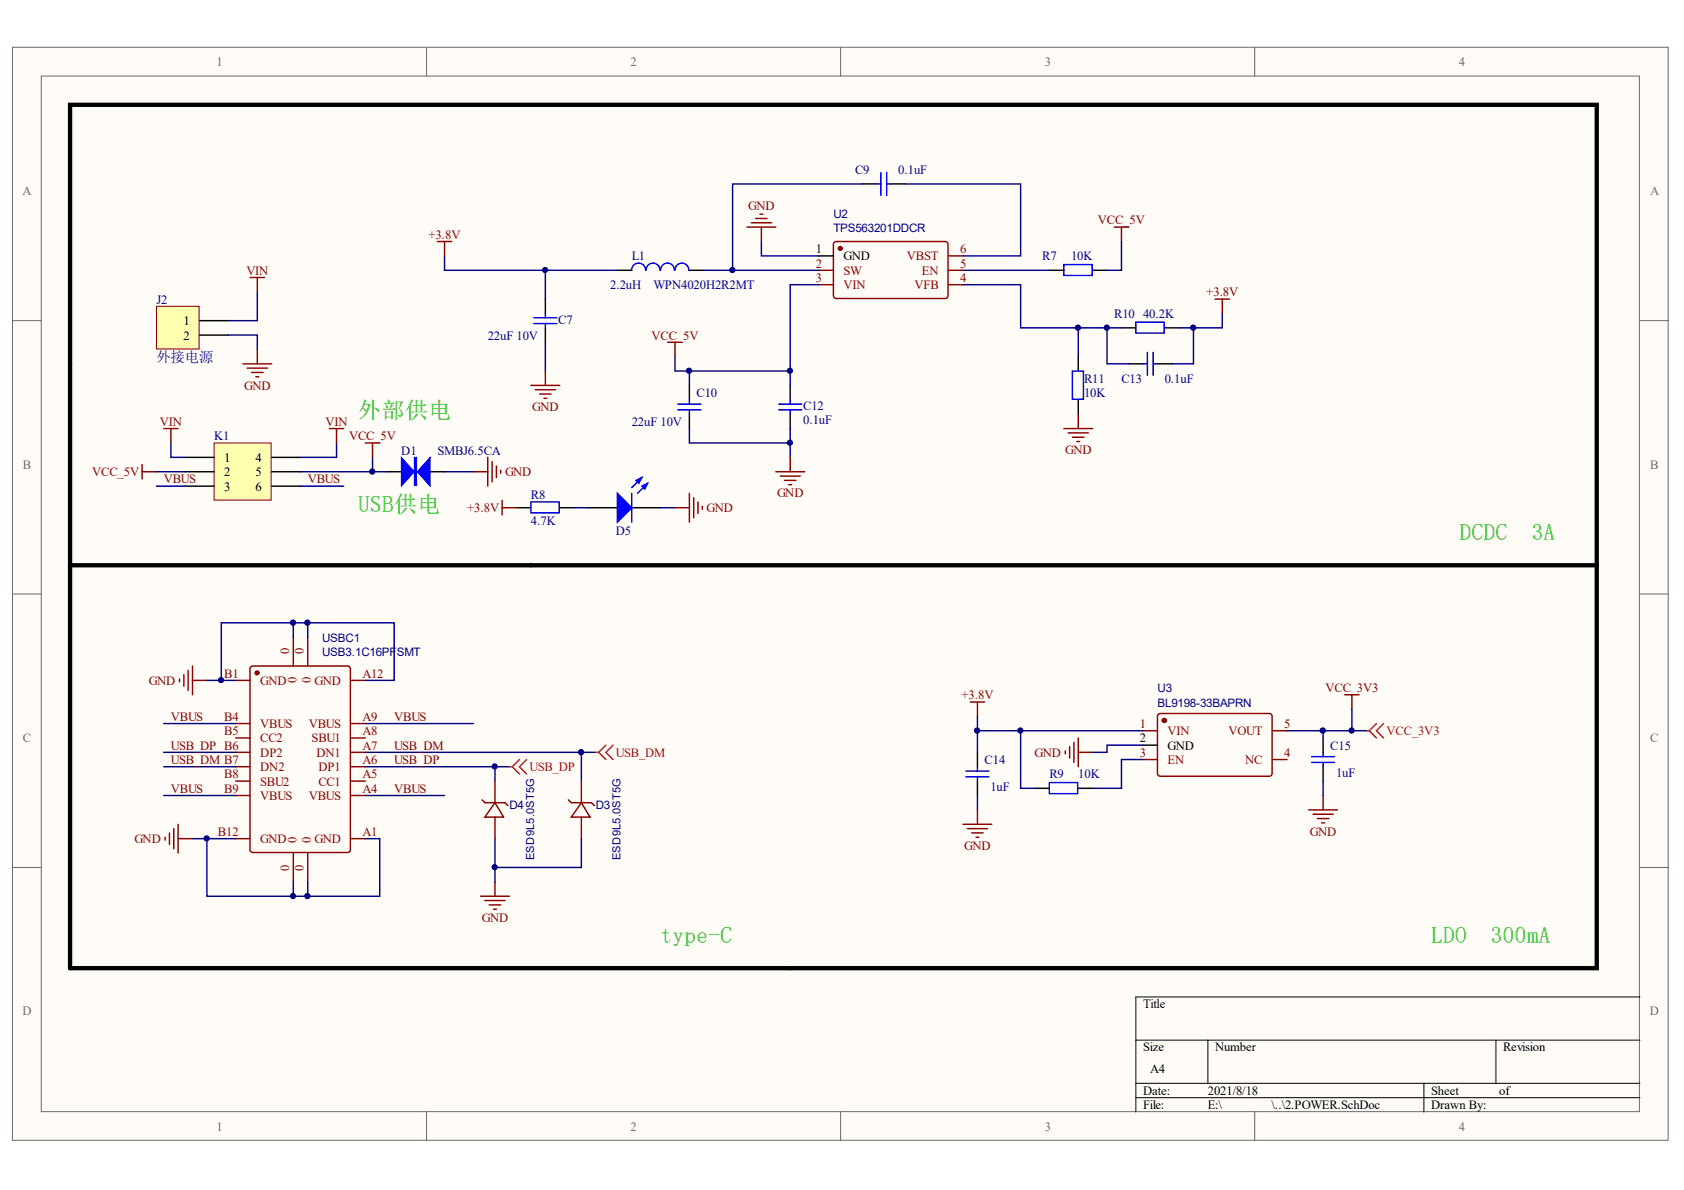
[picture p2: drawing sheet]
<svg xmlns="http://www.w3.org/2000/svg" width="297mm" height="210mm" viewBox="0 0 297 210" stroke-linecap="round" stroke-linejoin="round" font-family="sans-serif">
<g fill="#fffcf8" stroke="#696969" stroke-width=".18">
<path d="M2.2 8.3h292v192.8h-292z"/>
<path d="M7.3 13.4h281.9v182.7h-281.9z"/>
</g>
<path d="M75.2 8.3v5.1M148.3 8.3v5.1M221.3 8.3v5.1M2.2 56.6h5.1M289.3 56.6h5.1M2.2 104.8h5.1M289.3 104.8h5.1M2.2 153h5.1M289.3 153h5.1M75.2 196.2v5M148.3 196.2v5M221.3 196.2v5" fill="none" stroke="#696969" stroke-width=".18"/>
<path d="M289.3 175.9h-88.9v20.3M200.4 183.5h88.9M200.4 191.1h88.9M200.4 193.6h88.9M213.1 183.5v7.6M251.2 191.1v5.1M263.9 183.5v7.6" fill="none" stroke="#000" stroke-width=".18"/>
<path d="M144.5 47.7h2.5M144.5 50.2h2.5M147.1 42.9l.4-.3 19.5 .1 .2 .4v9.3l-.5 .3-19.4-.1-.3-.5zM167.3 47.7h2.6M167.3 50.2h2.6M167.3 45.1h2.6M201.6 128.9h2.6M201.6 134h2.6M204.2 126.1l.5-.2h19.4l.3 .5-.1 10.3-.4 .2-19.5-.1-.2-.4zM224.5 128.9h2.5M224.5 134h2.5" fill="none" stroke="#800" stroke-width=".25"/>
<g fill="#800" stroke="#800" stroke-width=".25">
<circle cx="148.2" cy="43.8" r=".34"/>
<circle cx="205.4" cy="127.1" r=".34"/>
</g>
<g fill="none" stroke="#000" stroke-width=".25">
<path d="M152.1 32.4h2.5M157.2 32.4h2.5M96.2 52.8v2.5M96.2 57.8v2.6M108.9 47.7h2.5M121.6 47.7h2.5M144.5 45.1h2.5M185.1 47.7h2.6M192.7 47.7h2.6M197.8 57.8h2.6M205.4 57.8h2.6M121.6 68v2.5"/>
<path d="M121.6 73.1v2.5M139.4 68v2.5M139.4 73.1v2.5M190.2 62.9v2.5M190.2 70.5v2.6M199.1 64.2h2.5M204.2 64.2h2.5M91.1 89.6h2.6M98.7 89.6h2.6M103.8 89.6h5.1M111.4 89.6h5.1M172.4 132.7v2.5"/>
<path d="M172.4 137.8v2.5M182.6 139.1h2.5M190.2 139.1h2.5M201.6 131.4h2.6M233.4 130.2v2.5M233.4 135.2v2.6"/>
</g>
<g fill="none" stroke="#000080" stroke-width=".25">
<path d="M152.1 32.4h-22.9v15.3M159.7 32.4h20.3v12.7h-10.1M78.4 45.1v2.6h30.5M96.2 47.7v5.1M124.1 47.7h20.4M134.3 42.6v2.5h10.2M144.5 50.2h-5.1v15.2h-20.3v-2.5M169.9 50.2h10.1v7.6h10.2v5.1M169.9 47.7h15.2M190.2 57.8h7.6M195.3 57.8v6.4h3.8M197.8 42.6v5.1h-2.5"/>
<path d="M210.5 57.8v6.4h-3.8M215.6 55.3v2.5h-7.6M96.2 60.4v5M121.6 75.6v2.5h17.8v-2.5M121.6 65.4v2.6M139.4 65.4v2.6M139.4 78.1v2.6M101.3 89.6h2.5M116.5 89.6h2.6M172.4 126.4v2.5h29.2M172.4 128.9v3.8M180 128.9v10.2h2.6"/>
<path d="M201.6 131.4h-6.3v1.3h-2.6M201.6 134h-3.8v5.1h-5.1M233.4 128.9v1.3M233.4 137.8v2.5M238.5 125.1v3.8h-11.5M238.5 128.9h2.5M172.4 140.3v2.6"/>
</g>
<g fill="none" stroke="#800000" stroke-width=".25">
<path d="M132.5 39.3h3.6M133.3 38.5h2M134 37.8h.6M77.1 42.6h2.6M78.4 42.6v2.5M131.8 40.1h5M134.3 40.1v2.5M196.5 40.1h2.6M197.8 40.1v2.5M214.3 52.8h2.6M215.6 52.8v2.5M93.7 68h5"/>
<path d="M94.4 68.7h3.6M95.2 69.5h2M95.9 70.3h.5M96.2 65.4v2.6M117.8 60.4h2.5M119.1 60.4v2.5M187.7 75.6h5M188.4 76.4h3.6M189.2 77.1h2M189.9 77.9h.5M190.2 73.1v2.5M88.6 89.6h2.5"/>
<path d="M88.6 88.3v2.5M119.1 89.6h2.5M121.6 87v5.1M122.4 87.8v3.5M123.1 88.5v2.1M123.9 89.3v.5M136.8 83.2h5.1M137.6 84h3.6M138.4 84.7h2M139.1 85.5h.5M139.4 80.7v2.5M171.1 123.8h2.6"/>
<path d="M172.4 123.8v2.6M187.9 132.5v.5M188.7 131.7v2M189.4 130.9v3.6M190.2 130.2v5M190.2 132.7h2.5M237.2 122.6h2.5M238.5 122.6v2.5M169.9 145.4h5M170.6 146.2h3.6M171.4 146.9h2M172.2 147.7h.5"/>
<path d="M172.4 142.9v2.5M230.8 142.9h5.1M231.6 143.6h3.6M232.4 144.4h2M233.1 145.1h.5M233.4 140.3v2.6"/>
</g>
<g fill="none" stroke="#00f" stroke-width=".25">
<path d="M154.6 32.4h.8M155.4 30.4v4.1M156.4 30.4v4.1M156.4 32.4h.8M94.2 57.1h4M94.2 56.1h4M96.2 55.3v.8M96.2 57.1v.7M113.9 47.7a1.23 1.23 0 0 0-1.3-1.3 1.23 1.23 0 0 0-1.2 1.3M116.4 47.7a1.23 1.23 0 0 0-1.2-1.3 1.23 1.23 0 0 0-1.2 1.3M119 47.7a1.22 1.22 0 0 0-1.3-1.3 1.22 1.22 0 0 0-1.2 1.3M121.5 47.7a1.22 1.22 0 0 0-1.2-1.3 1.22 1.22 0 0 0-1.2 1.3"/>
<path d="M187.7 46.7h4.9v1.9h-4.9zM200.4 56.8h4.9v1.9h-4.9zM119.6 72.3h4M119.6 71.3h4M121.6 70.5v.8M121.6 72.3v.8M137.4 72.3h4M137.4 71.3h4M139.4 70.5v.8M139.4 72.3v.8M189.2 65.4h1.9v5h-1.9zM201.6 64.2h.8"/>
<path d="M202.4 62.1v4.1M203.4 62.1v4.1M203.4 64.2h.8M93.7 88.5h4.9v2h-4.9zM111.4 87v5.1M113.2 84.2l-1.8 1.8M114.2 85.2l-1.7 1.8M170.4 136h4M170.4 137h4M172.4 135.2v.8M172.4 137v.8M185.1 138h5v2h-5z"/>
<path d="M231.3 133.5h4.1M231.3 134.5h4.1M233.4 132.7v.8M233.4 134.5v.7"/>
</g>
<g fill="#00f" stroke="#00f" stroke-width=".25">
<path d="M108.9 87l2.5 2.6-2.5 2.5z"/>
<path d="M113.2 85.7l1-.5-.5 1.1z"/>
<path d="M112.2 84.7l1-.5-.5 1z"/>
</g>
<path d="M241 128.9h.5M241.5 128.9l1.3 1.3M242.8 127.6l-1.3 1.3M244 127.6l-1.2 1.3 1.2 1.3" fill="none" stroke="#f00" stroke-width=".25"/>
<path d="M12.4 18.5h269.2v81.2h-269.2zM12.4 99.7v71.1h269.2v-71.1" fill="none" stroke="#000" stroke-width=".76"/>
<path d="M27.6 54h7.5v7.6h-7.5z" fill="#ffffb0" stroke="#800000" stroke-width=".18"/>
<path d="M35.2 56.6h5.1M35.2 59.1h5.1" fill="none" stroke="#000" stroke-width=".25"/>
<g fill="none" stroke="#000080" stroke-width=".25">
<path d="M40.3 59.1h5.1v2.5M45.4 51.5v5.1h-5.1M30.1 78.1v2.6h2.6M27.6 85.7h5.1M27.6 83.2h5.1M51.7 109.9h2.6v2.5M51.7 112.4v-2.5h-12.7v10.1M54.3 109.9h15.2v10.1h-5.1M28.9 127.6h12.7M28.9 132.7h12.7M28.9 135.2h12.7M36.5 120h5.1"/>
<path d="M64.4 132.7h38.1v5.1M64.4 135.2h22.9v2.6M64.4 127.6h19.1M87.3 135.2h2.5M102.5 132.7h2.6M28.9 140.3h12.7M34 147.9h2.5M41.6 147.9h-5.1v10.2h30.5v-10.2h-2.6M51.7 155.5v2.6M54.3 155.5v2.6M64.4 140.3h14M87.3 147.9v7.6"/>
<path d="M102.5 147.9v5.1h-15.2"/>
</g>
<g fill="none" stroke="#800000" stroke-width=".25">
<path d="M44.1 48.9h2.6M45.4 48.9v2.6M42.8 64.2h5.1M43.6 64.9h3.6M44.4 65.7h2M45.1 66.5h.5M45.4 61.6v2.6M25.1 81.9v2.6M25.1 83.2h2.5M31.7 119.8v.5M32.4 119v2M33.2 118.2v3.6"/>
<path d="M34 117.5v5.1M34 120h2.5M29.1 147.7v.5M29.9 146.9v2M30.7 146.2v3.5M31.4 145.4v5.1M31.4 147.9h2.6M84.8 158.1h5M85.5 158.8h3.6M86.3 159.6h2M87.3 155.5v2.6M87 160.4h.6"/>
</g>
<g fill="none" stroke="#800" stroke-width=".25">
<path d="M44.2 117.7l.4-.2h16.7l.4 .2 .1 32.2-.3 .4-16.9 .1-.4-.3zM51.7 112.4v5.1M54.3 112.4v5.1M41.6 120h2.5M41.6 127.6h2.5M41.6 130.2h2.5M41.6 132.7h2.5M41.6 135.2h2.5M41.6 137.8h2.5M61.9 120h2.5M61.9 127.6h2.5M61.9 130.2h2.5"/>
<path d="M61.9 132.7h2.5M61.9 135.2h2.5M61.9 137.8h2.5M87.3 137.8v3.8M102.5 137.8v3.8M41.6 140.3h2.5M41.6 147.9h2.5M51.7 150.5v5M54.3 150.5v5M61.9 140.3h2.5M61.9 147.9h2.5M85 141.1l.5 .5h3.6l.5 .5"/>
<path d="M87.3 141.6l1.5 2.5h-3.3zM87.3 144.1v3.8M100.3 141.1l.5 .5h3.5l.5 .5M102.5 141.6l1.6 2.5h-3.3zM102.5 144.1v3.8"/>
</g>
<circle cx="45.3" cy="118.7" r=".33" fill="#800" stroke="#800" stroke-width=".25"/>
<path d="M89.8 135.2h.6M90.4 135.2l1.2 1.3M91.6 134l-1.2 1.2M92.9 134l-1.3 1.2 1.3 1.3M105.1 132.7h.5M105.6 132.7l1.3 1.3M106.9 131.4l-1.3 1.3M108.1 131.4l-1.2 1.3 1.2 1.3" fill="none" stroke="#f00" stroke-width=".25"/>
<path d="M37.8 78.1h10v10.1h-10z" fill="#ffffb0" stroke="#800000" stroke-width=".18"/>
<path d="M32.7 80.7h5.1M32.7 83.2h5.1M32.7 85.7h5.1M47.9 80.7h5.1M47.9 83.2h5.1M47.9 85.7h5.1M68.3 83.2h2.5M75.9 83.2h2.5" fill="none" stroke="#000" stroke-width=".25"/>
<path d="M59.4 78.1v2.6h-6.4M53 85.7h7.6M65.7 80.7v2.5h-12.7M65.7 83.2h2.6M78.4 83.2h5.1" fill="none" stroke="#000080" stroke-width=".25"/>
<path d="M28.9 75.6h2.5M30.1 75.6v2.5M58.1 75.6h2.5M59.4 75.6v2.5M64.4 78.1h2.6M65.7 78.1v2.6M83.5 83.2h2.5M86 80.7v5M86.8 81.4v3.6M87.6 82.2v2M88.3 83v.5" fill="none" stroke="#800000" stroke-width=".25"/>
<g fill="#00f" stroke="#00f" stroke-width=".18">
<path d="M75.9 80.7v5l-2.3-2.5z"/>
<path d="M70.8 80.7l2.3 2.5-2.3 2.5z"/>
</g>
<path d="M73.1 80.7h.4v4.9h-.4z" fill="#00f" stroke="#00f" stroke-width=".18"/>
<g fill="#000080" stroke="#000080" stroke-width=".18">
<circle cx="36.4" cy="147.9" r=".46"/>
<circle cx="39" cy="120" r=".46"/>
<circle cx="51.7" cy="158" r=".46"/>
<circle cx="51.7" cy="109.8" r=".46"/>
<circle cx="54.2" cy="158" r=".47"/>
<circle cx="54.2" cy="109.8" r=".47"/>
<circle cx="65.7" cy="83.2" r=".46"/>
<circle cx="87.3" cy="153" r=".46"/>
<circle cx="87.3" cy="135.2" r=".46"/>
<circle cx="96.1" cy="47.6" r=".46"/>
<circle cx="102.5" cy="132.7" r=".46"/>
<circle cx="121.5" cy="65.4" r=".46"/>
<circle cx="129.2" cy="47.6" r=".46"/>
<circle cx="139.3" cy="78.1" r=".46"/>
<circle cx="139.3" cy="65.4" r=".46"/>
<circle cx="172.3" cy="128.9" r=".47"/>
<circle cx="180" cy="128.9" r=".46"/>
<circle cx="190.1" cy="57.8" r=".46"/>
<circle cx="195.2" cy="57.8" r=".46"/>
<circle cx="210.5" cy="57.8" r=".46"/>
<circle cx="233.3" cy="128.9" r=".47"/>
<circle cx="238.4" cy="128.9" r=".46"/>
</g>
<g font-size="4" fill="#00bf00">
<text x="63.2" y="73.7">外部供电</text>
<text x="63.2" y="90.2">USB供电</text>
<text x="257.5" y="95.3">DCDC</text>
<text x="270.2" y="95.3">3A</text>
<text x="116.5" y="166.4">type-C</text>
<text x="252.4" y="166.4">LDO</text>
<text x="263" y="166.4">300mA</text>
</g>
<text font-size="2.5" fill="#000080" x="27.6" y="63.8">外接电源</text>
<g font-size="2.2" fill="#696969">
<text x="38.2" y="11.6">1</text>
<text x="111.2" y="11.6">2</text>
<text x="184.3" y="11.6">3</text>
<text x="257.3" y="11.6">4</text>
<text x="4" y="34.4">A</text>
<text x="291" y="34.4">A</text>
<text x="4" y="82.7">B</text>
<text x="291.1" y="82.7">B</text>
<text x="4" y="130.9">C</text>
<text x="291.1" y="130.9">C</text>
<text x="4" y="179.1">D</text>
<text x="291" y="179.1">D</text>
<text x="38.2" y="199.5">1</text>
<text x="111.2" y="199.5">2</text>
<text x="184.3" y="199.5">3</text>
<text x="257.3" y="199.5">4</text>
</g>
<g font-size="2.2" fill="#000080">
<text x="150.8" y="30.7">C9</text>
<text x="158.4" y="30.7">0.1uF</text>
<text x="111.4" y="45.9">L1</text>
<text x="183.8" y="45.9">R7</text>
<text x="188.9" y="45.9">10K</text>
<text x="27.6" y="53.6">J2</text>
<text x="107.6" y="51">2.2uH</text>
<text x="115.2" y="51">WPN4020H2R2MT</text>
<text x="86" y="59.9">22uF 10V</text>
<text x="98.5" y="57.1">C7</text>
<text x="196.5" y="56.1">R10</text>
<text x="201.6" y="56.1">40.2K</text>
<text x="122.9" y="70">C10</text>
<text x="191.2" y="67.5">R11</text>
<text x="191.2" y="70">10K</text>
<text x="197.8" y="67.5">C13</text>
<text x="205.4" y="67.5">0.1uF</text>
<text x="37.8" y="77.7">K1</text>
<text x="111.4" y="75.1">22uF 10V</text>
<text x="141.7" y="72.3">C12</text>
<text x="141.7" y="74.9">0.1uF</text>
<text x="70.8" y="80.2">D1</text>
<text x="77.1" y="80.2">SMBJ6.5CA</text>
<text x="93.7" y="88.1">R8</text>
<text x="93.7" y="92.6">4.7K</text>
<text x="108.6" y="94.4">D5</text>
<text x="173.7" y="134.8">C14</text>
<text x="185.1" y="137.3">R9</text>
<text x="190.2" y="137.3">10K</text>
<text x="234.6" y="132.2">C15</text>
<text x="235.7" y="137.1">1uF</text>
<text x="174.7" y="139.6">1uF</text>
</g>
<g font-size="2.2" fill="#800000">
<text x="132" y="37.1">GND</text>
<text x="193.7" y="39.6">VCC_5V</text>
<text x="75.6" y="42.1">+3.8V</text>
<text x="43.5" y="48.5">VIN</text>
<text x="212.8" y="52.3">+3.8V</text>
<text x="114.9" y="59.9">VCC_5V</text>
<text x="43.1" y="68.7">GND</text>
<text x="28.2" y="75.1">VIN</text>
<text x="57.4" y="75.1">VIN</text>
<text x="61.6" y="77.7">VCC_5V</text>
<text x="93.9" y="72.5">GND</text>
<text x="187.9" y="80.1">GND</text>
<text x="16.3" y="84">VCC_5V</text>
<text x="28.9" y="85.3">VBUS</text>
<text x="54.3" y="85.3">VBUS</text>
<text x="89.1" y="84">GND</text>
<text x="137.1" y="87.7">GND</text>
<text x="82.4" y="90.4">+3.8V</text>
<text x="124.6" y="90.4">GND</text>
<text x="26.3" y="120.8">GND</text>
<text x="169.6" y="123.3">+3.8V</text>
<text x="233.8" y="122.1">VCC_3V3</text>
<text x="30.1" y="127.2">VBUS</text>
<text x="69.5" y="127.2">VBUS</text>
<text x="30.1" y="134.8">USB_DM B7</text>
<text x="30.1" y="132.2">USB_DP B6</text>
<text x="69.5" y="132.2">USB_DM</text>
<text x="69.5" y="134.8">USB_DP</text>
<text x="182.5" y="133.5">GND</text>
<text x="30.1" y="139.8">VBUS</text>
<text x="69.5" y="139.8">VBUS</text>
<text x="23.7" y="148.7">GND</text>
<text x="170.1" y="149.9">GND</text>
<text x="231.1" y="147.4">GND</text>
<text x="85" y="162.6">GND</text>
</g>
<g font-size="2.2">
<text x="143.9" y="44.7">1</text>
<text x="148.8" y="45.9">GND</text>
<text x="32.4" y="57.4">1</text>
<text x="32.4" y="59.9">2</text>
<text x="39.5" y="81.5">1</text>
<text x="45.1" y="81.5">4</text>
<text x="39.5" y="84">2</text>
<text x="39.5" y="86.5">3</text>
<text x="45.1" y="84">5</text>
<text x="45.1" y="86.5">6</text>
<text x="201" y="131">2</text>
<text x="205.9" y="132.2">GND</text>
<text x="201.6" y="177.8">Title</text>
<text x="201.6" y="185.5">Size</text>
<text x="214.3" y="185.5">Number</text>
<text x="265.1" y="185.5">Revision</text>
<text x="202.9" y="189.3">A4</text>
<text x="201.6" y="193.1">Date:</text>
<text x="201.6" y="195.6">File:</text>
<text x="213.1" y="193.1">2021/8/18</text>
<text x="213.1" y="195.6">E:\</text>
<text x="224.3" y="195.6">\..\2.POWER.SchDoc</text>
<text x="252.4" y="193.1">Sheet</text>
<text x="252.4" y="195.6">Drawn By:</text>
<text x="264.4" y="193.1">of</text>
</g>
<g font-size="2.2" fill="#800">
<text x="143.9" y="47.2">2</text>
<text x="160" y="45.9">VBST</text>
<text x="169.4" y="47.2">5</text>
<text x="169.4" y="44.7">6</text>
<text x="143.9" y="49.7">3</text>
<text x="148.8" y="48.5">SW</text>
<text x="148.8" y="51">VIN</text>
<text x="161.3" y="51">VFB</text>
<text x="162.6" y="48.5">EN</text>
<text x="169.4" y="49.7">4</text>
<text x="39.5" y="119.5">B1</text>
<text x="51" y="115.4" transform="rotate(-90 51 115.4)">0</text>
<text x="53.6" y="115.4" transform="rotate(-90 53.6 115.4)">0</text>
<text x="63.9" y="119.5">A12</text>
<text x="45.9" y="120.8">GND</text>
<text x="52.3" y="120.4" transform="rotate(-90 52.3 120.4)">0</text>
<text x="54.8" y="120.4" transform="rotate(-90 54.8 120.4)">0</text>
<text x="55.5" y="120.8">GND</text>
<text x="39.5" y="127.2">B4</text>
<text x="39.5" y="129.7">B5</text>
<text x="45.9" y="128.4">VBUS</text>
<text x="45.9" y="131">CC2</text>
<text x="54.5" y="128.4">VBUS</text>
<text x="55" y="131">SBU1</text>
<text x="63.9" y="129.7">A8</text>
<text x="63.9" y="127.2">A9</text>
<text x="201" y="128.4">1</text>
<text x="205.9" y="129.7">VIN</text>
<text x="216.7" y="129.7">VOUT</text>
<text x="226.5" y="128.4">5</text>
<text x="39.5" y="137.3">B8</text>
<text x="45.9" y="133.5">DP2</text>
<text x="45.9" y="136">DN2</text>
<text x="55.8" y="133.5">DN1</text>
<text x="56.2" y="136">DP1</text>
<text x="63.9" y="137.3">A5</text>
<text x="63.9" y="134.8">A6</text>
<text x="63.9" y="132.2">A7</text>
<text x="201" y="133.5">3</text>
<text x="205.9" y="134.8">EN</text>
<text x="219.7" y="134.8">NC</text>
<text x="226.5" y="133.5">4</text>
<text x="39.5" y="139.8">B9</text>
<text x="45.9" y="138.6">SBU2</text>
<text x="45.9" y="141.1">VBUS</text>
<text x="54.5" y="141.1">VBUS</text>
<text x="56.2" y="138.6">CC1</text>
<text x="63.9" y="139.8">A4</text>
<text x="38.5" y="147.5">B12</text>
<text x="45.9" y="148.7">GND</text>
<text x="52.3" y="148.7" transform="rotate(-90 52.3 148.7)">0</text>
<text x="54.8" y="148.7" transform="rotate(-90 54.8 148.7)">0</text>
<text x="55.5" y="148.7">GND</text>
<text x="63.9" y="147.5">A1</text>
<text x="51" y="153.7" transform="rotate(-90 51 153.7)">0</text>
<text x="53.6" y="153.7" transform="rotate(-90 53.6 153.7)">0</text>
</g>
<g font-size="2.2" fill="#f00">
<text x="244.6" y="129.7">VCC_3V3</text>
<text x="93.4" y="136">USB_DP</text>
<text x="108.6" y="133.5">USB_DM</text>
</g>
<g font-size="2.1" fill="#000080">
<text x="147" y="38.4">U2</text>
<text x="147" y="40.9">TPS563201DDCR</text>
<text x="56.8" y="113.2">USBC1</text>
<text x="56.8" y="115.8">USB3.1C16PFSMT</text>
<text x="204.2" y="122.1">U3</text>
<text x="204.2" y="124.7">BL9198-33BAPRN</text>
<text x="89.8" y="142.7">D4</text>
<text x="105.1" y="142.7">D3</text>
</g>
<g font-size="2" fill="#000080">
<text x="94.2" y="151.7" transform="rotate(-90 94.2 151.7)">ESD9L5.0ST5G</text>
<text x="109.5" y="151.7" transform="rotate(-90 109.5 151.7)">ESD9L5.0ST5G</text>
</g>
</svg>
